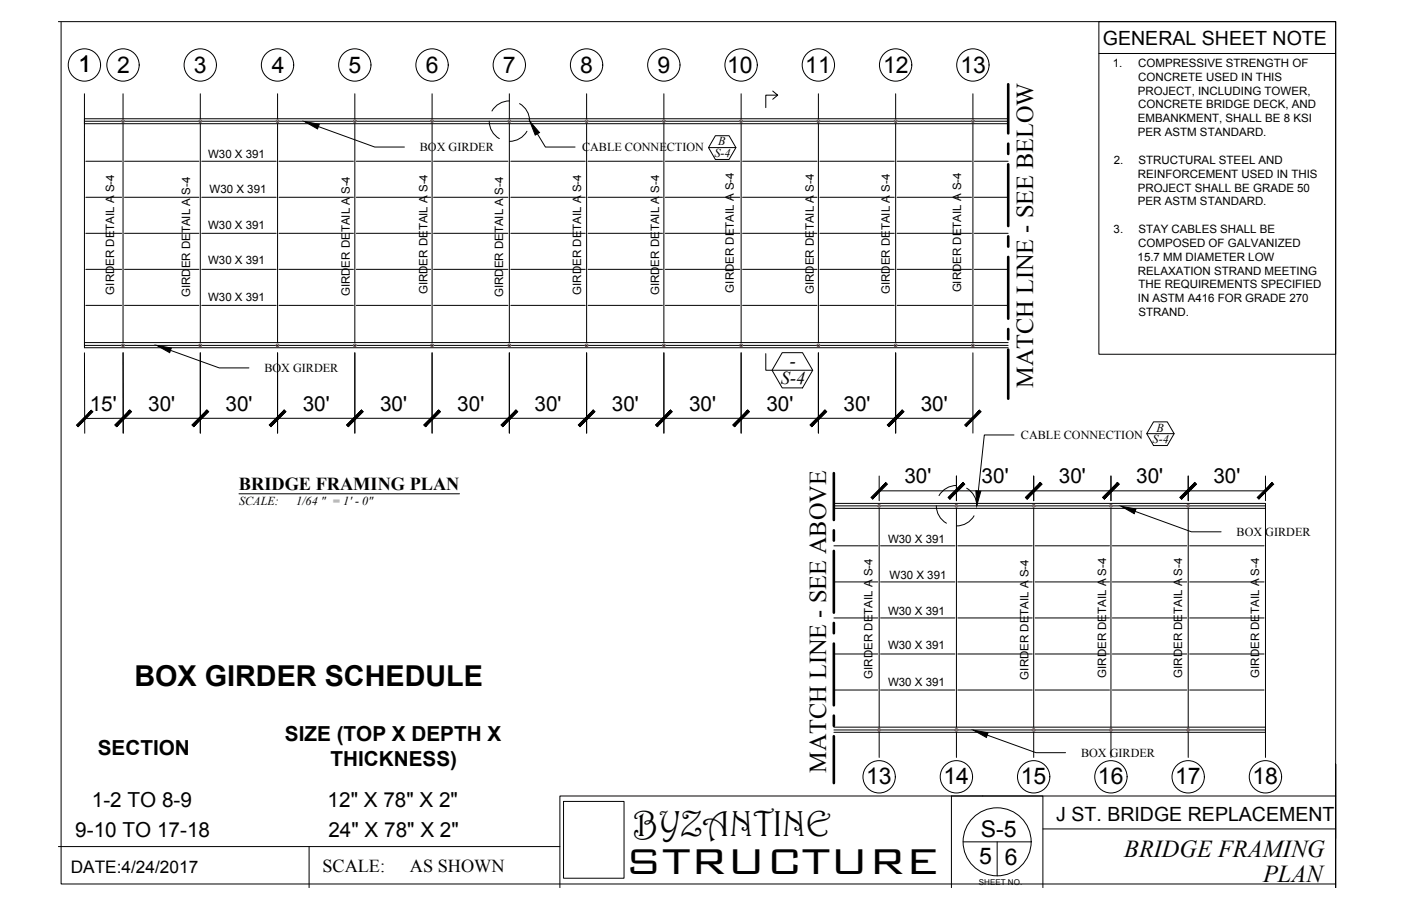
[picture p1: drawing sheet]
<svg xmlns="http://www.w3.org/2000/svg" width="432mm" height="279mm" viewBox="0 0 432 279" stroke-linecap="round" stroke-linejoin="round" font-family="sans-serif">
<!-- layer: 0 -->
<g fill="none" stroke="#000" stroke-width=".31">
<path d="M18 6.7h393.7v267.1v-38.1v22.8M18.8 6.9v265.7h392.9M338.7 6.7h73v102.5h-73zM338.7 16.5h73M26 36.6v1.6l284.7-.1M26 28.9v7.7M26 37.4h284.7M37.9 28.9v7.7M37.9 38.1v67.5M61.7 28.9v7.7M61.7 38.1v67.5M85.5 28.9v7.7"/>
<path d="M85.5 38.1v67.5M98.1 39l17.4 6.3h9.1M109.4 28.9v7.7M109.4 38.1v67.5M133.2 28.9v7.7M133.2 38.1v67.5M150.8 37.4a6.2 6.2 0 0 0 3.1 5.4M157 28.9v7.7M157 38.1v67.5M157 31.1a6.2 6.2 0 0 0-5.4 3.1M160.1 32a6.2 6.2 0 0 1 3.2 5.4M180.8 28.9v7.7"/>
<path d="M180.8 38.1v67.5M204.6 28.9v7.7M204.6 38.1v67.5M228.4 28.9v7.7M228.4 38.1v67.5M238.2 28.1l1.5 1.2h-3.7v3.9M239.7 29.3l-1.5 1.3M252.2 28.9v7.7M252.2 38.1v67.5M276 28.9v7.7M276 38.1v67.5M299.9 28.9v7.7"/>
<path d="M299.9 38.1v67.5M310.7 36.6h-284.7v70.6h284.7M26.5 49.7h11M38.4 49.7h22.9M62.2 49.7h22.9M86 49.7h22.9M109.8 49.7h23M133.6 49.7h23M157.4 49.7h23M162.4 40.5a6.2 6.2 0 0 1-5.4 3.1M165.6 41.3l2.5 4h9.1M181.2 49.7h23"/>
<path d="M205.1 49.7h22.9M218.4 45.5h8.4M220.5 41.9h4.2l2.1 3.6-2.1 3.7h-4.2l-2.1-3.7zM228.9 49.7h22.9M252.7 49.7h22.9M276.5 49.7h22.9M300.3 49.7h10.4M26.5 60.8h11M26.5 72h11M38.4 60.8h22.9M38.4 72h22.9M62.2 60.8h22.9"/>
<path d="M62.2 72h22.9M86 60.8h22.9M86 72h22.9M109.8 60.8h23M109.8 72h23M133.6 60.8h23M133.6 72h23M157.4 60.8h23M157.4 72h23M181.2 60.8h23M181.2 72h23M205.1 60.8h22.9"/>
<path d="M205.1 72h22.9M228.9 60.8h22.9M228.9 72h22.9M252.7 60.8h22.9M252.7 72h22.9M276.5 60.8h22.9M276.5 72h22.9M300.3 60.8h10.4M300.3 72h10.4M26.5 83.1h11M26.5 94.2h11M38.4 83.1h22.9"/>
<path d="M38.4 94.2h22.9M62.2 83.1h22.9M62.2 94.2h22.9M86 83.1h22.9M86 94.2h22.9M109.8 83.1h23M109.8 94.2h23M133.6 83.1h23M133.6 94.2h23M157.4 83.1h23M157.4 94.2h23M181.2 83.1h23"/>
<path d="M181.2 94.2h23M205.1 83.1h22.9M205.1 94.2h22.9M228.9 83.1h22.9M228.9 94.2h22.9M252.7 83.1h22.9M252.7 94.2h22.9M276.5 83.1h22.9M276.5 94.2h22.9M300.3 83.1h10.4M300.3 94.2h10.4M26 105.6h284.7"/>
<path d="M26 106.5h284.7M26 108.8l.1 24.8M52.5 108l15.1 5.5h9.1M61.7 108.8v24.8M85.5 108.8v24.8M109.4 108.8v24.8M133.2 108.8v24.8M157 108.8v24.8M180.8 108.8v24.8M204.6 108.8v24.8M228.4 108.8v24.8M236 109.1v5.1h14.5"/>
<path d="M241.1 108.8h6.2l3.2 5.4-3.2 5.4h-6.2l-3.2-5.4zM252.2 108.8v24.8M276 108.8v24.8M299.9 108.8v24.8M37.9 133.6v-24.8l.1 24.8M299.9 129h-273.8M312.5 134.1h-9.1l-1.9 17.3M353.4 133.7h8.5M355.5 130.1h4.3l2.1 3.6-2.1 3.7h-4.3l-2.1-3.7zM73.7 152.3h67.9M257 156.8h133v67.4h-133M257 155.2h133v1.6"/>
<path d="M257 156h133M271 146.8v7.6M271 156.8v67.4M271 151.4h119M288.6 156a6.2 6.2 0 0 0 3.1 5.4M294.8 146.8v7.6M294.8 156.8v67.4M294.8 149.7a6.2 6.2 0 0 0-5.4 3.1M297.9 150.6a6.2 6.2 0 0 1 3.1 5.4M300.2 159.1a6.2 6.2 0 0 1-5.4 3.1M318.6 146.8v7.6M318.6 156.8v67.4"/>
<path d="M342.4 146.8v7.6M342.4 156.8v67.4M349.9 157.7l17.3 6.3h9.2M366.2 146.8v7.6M366.2 156.8v67.4M390 146.8v7.6M257 168.3h13.5M257 179.5h13.5M271.4 168.3h22.9M271.4 179.5h22.9M295.2 168.3h22.9M295.2 179.5h22.9"/>
<path d="M319 168.3h23M319 179.5h23M342.8 168.3h23M342.8 179.5h23M366.6 168.3h23M366.6 179.5h23M257 190.6h13.5M271.4 190.6h22.9M295.2 190.6h22.9M319 190.6h23M342.8 190.6h23M366.6 190.6h23"/>
<path d="M257 212.8h13.5M257 201.7h13.5M271.4 212.8h22.9M271.4 201.7h22.9M295.2 212.8h22.9M295.2 201.7h22.9M319 212.8h23M319 201.7h23M342.8 212.8h23M342.8 201.7h23M366.6 212.8h23M366.6 201.7h23"/>
<path d="M257 225.1h133M271 225.9v7.7M294.8 225.9v7.7M304.3 226.7l15 5.4h9.1M318.6 225.9v7.7M342.4 225.9v7.7M366.2 225.9v7.7M390 224.2v1.6h-133M390 224.4v9.2M173.7 247.1h18.6v23.7h-18.6zM296.8 259.6h21M307.3 259.6v10.5"/>
<path d="M321.4 255.6h90.3M411.7 245.5h-239.1v28.3M18 261.1h154.6M95.3 261.1v12.7M293.2 273.8v-28.3h28.2v28.3"/>
<circle cx="26" cy="20" r="5"/>
<circle cx="37.9" cy="20" r="5"/>
<circle cx="61.7" cy="20" r="5"/>
<circle cx="85.5" cy="20" r="5"/>
<circle cx="109.3" cy="20" r="5"/>
<circle cx="133.2" cy="20" r="5"/>
<circle cx="157" cy="20" r="5"/>
<circle cx="180.8" cy="20" r="5"/>
<circle cx="204.6" cy="20" r="5"/>
<circle cx="228.4" cy="20" r="5"/>
<circle cx="252.2" cy="20" r="5"/>
<circle cx="276" cy="20" r="5"/>
<circle cx="299.8" cy="20" r="5"/>
<circle cx="271" cy="239.6" r="5"/>
<circle cx="294.8" cy="239.6" r="5"/>
<circle cx="318.6" cy="239.6" r="5"/>
<circle cx="342.4" cy="239.6" r="5"/>
<circle cx="366.2" cy="239.6" r="5"/>
<circle cx="390" cy="239.6" r="5"/>
<circle cx="307.3" cy="259.6" r="10.5"/>
</g>
<g fill="none" stroke="#cd2027" stroke-width=".31">
<circle cx="37.9" cy="37.4" r=".43"/>
<circle cx="61.7" cy="37.4" r=".43"/>
<circle cx="85.5" cy="37.4" r=".43"/>
<circle cx="109.4" cy="37.4" r=".43"/>
<circle cx="133.2" cy="37.4" r=".43"/>
<circle cx="157" cy="37.4" r=".43"/>
<circle cx="180.8" cy="37.4" r=".43"/>
<circle cx="204.6" cy="37.4" r=".43"/>
<circle cx="228.4" cy="37.4" r=".43"/>
<circle cx="252.2" cy="37.4" r=".43"/>
<circle cx="276" cy="37.4" r=".43"/>
<circle cx="299.9" cy="37.4" r=".43"/>
<circle cx="37.9" cy="106.5" r=".43"/>
<circle cx="61.7" cy="106.5" r=".43"/>
<circle cx="85.5" cy="106.5" r=".43"/>
<circle cx="109.4" cy="106.5" r=".43"/>
<circle cx="133.2" cy="106.5" r=".43"/>
<circle cx="157" cy="106.5" r=".43"/>
<circle cx="180.8" cy="106.5" r=".43"/>
<circle cx="204.6" cy="106.5" r=".43"/>
<circle cx="228.4" cy="106.5" r=".43"/>
<circle cx="252.2" cy="106.5" r=".43"/>
<circle cx="276" cy="106.5" r=".43"/>
<circle cx="299.9" cy="106.5" r=".43"/>
<circle cx="271" cy="156" r=".43"/>
<circle cx="294.8" cy="156" r=".43"/>
<circle cx="318.6" cy="156" r=".43"/>
<circle cx="342.4" cy="156" r=".43"/>
<circle cx="366.2" cy="156" r=".43"/>
<circle cx="271" cy="225.1" r=".43"/>
<circle cx="294.8" cy="225.1" r=".43"/>
<circle cx="318.6" cy="225.1" r=".43"/>
<circle cx="342.4" cy="225.1" r=".43"/>
<circle cx="366.2" cy="225.1" r=".43"/>
</g>
<g fill="#000" stroke="#000" stroke-width=".31">
<path d="M93.8 37.5l4.6 .8-.5 1.5zM163.3 37.4l3 3.5-1.3 .8zM48.3 106.5l4.5 .8-.5 1.5zM300.8 151.3l1.5 .2-1.3 4.5zM345.6 156.1l4.5 .9-.5 1.4zM300 225.2l4.5 .8-.5 1.4z"/>
<path d="M28.1 126.5l-4 5.1 4.5-4.6zM28.1 126.5l-4 5.1-.5-.5z"/>
<path d="M40 126.5l-4.5 4.5 .5 .5zM40 126.5l.5 .5-4.5 4.5z"/>
<path d="M40 126.5l-4.1 5 4.6-4.5zM35.4 131l4.6-4.5-4.1 5z"/>
<path d="M59.2 131l.5 .5 4.1-5zM63.8 126.5l.5 .5-4.6 4.5z"/>
<path d="M63.8 126.5l-4.1 5 4.6-4.5zM59.2 131l4.6-4.5-4.1 5z"/>
<path d="M83 131l.5 .5 4.1-5zM87.6 126.5l.5 .5-4.6 4.5z"/>
<path d="M87.6 126.5l-4.1 5 4.6-4.5zM83 131l4.6-4.5-4.1 5z"/>
<path d="M106.8 131l.5 .5 4.1-5zM111.4 126.5l.5 .5-4.6 4.5z"/>
<path d="M111.4 126.5l-4.1 5 4.6-4.5zM106.8 131l4.6-4.5-4.1 5z"/>
<path d="M130.7 131l.4 .5 4.1-5zM135.2 126.5l.5 .5-4.6 4.5z"/>
<path d="M135.2 126.5l-4.1 5 4.6-4.5zM130.7 131l4.5-4.5-4.1 5z"/>
<path d="M154.5 131l.5 .5 4-5zM159 126.5l.5 .5-4.5 4.5z"/>
<path d="M159 126.5l-4 5 4.5-4.5zM159 126.5l-4 5-.5-.5z"/>
<path d="M178.3 131l.4 .5 4.2-5zM182.9 126.5l.4 .5-4.6 4.5z"/>
<path d="M182.9 126.5l-4.1 5 4.5-4.5zM182.9 126.5l-4.1 5-.5-.5z"/>
<path d="M202.1 131l.5 .5 4.1-5zM206.7 126.5l.4 .5-4.5 4.5z"/>
<path d="M206.7 126.5l-4.1 5 4.6-4.5zM206.7 126.5l-4.1 5-.5-.5z"/>
<path d="M225.9 131l.5 .5 4.1-5zM230.5 126.5l.4 .5-4.5 4.5z"/>
<path d="M230.5 126.5l-4.1 5 4.5-4.5zM230.5 126.5l-4.1 5-.5-.5z"/>
<path d="M249.7 131l.5 .5 4.1-5zM254.3 126.5l.5 .5-4.6 4.5z"/>
<path d="M254.3 126.5l-4.1 5 4.6-4.5zM254.3 126.5l-4.1 5-.5-.5z"/>
<path d="M278.1 126.5l-4.6 4.5 .5 .5zM278.1 126.5l.5 .5-4.6 4.5z"/>
<path d="M278.1 126.5l-4.1 5 4.6-4.5zM278.1 126.5l-4.1 5-.5-.5z"/>
<path d="M301.9 126.5l-4.6 4.5 .5 .5zM301.9 126.5l.5 .5-4.6 4.5z"/>
<path d="M273 148.8l-4.1 5.1 4.6-4.6zM268.4 153.4l4.6-4.6-4.1 5.1z"/>
<path d="M292.3 153.4l.4 .5 4.1-5.1zM296.8 148.8l.5 .5-4.6 4.6z"/>
<path d="M296.8 148.8l-4.1 5.1 4.6-4.6zM292.3 153.4l4.5-4.6-4.1 5.1z"/>
<path d="M316.1 153.4l.4 .5 4.1-5.1zM320.6 148.8l.5 .5-4.6 4.6z"/>
<path d="M320.6 148.8l-4.1 5.1 4.6-4.6zM316.1 153.4l4.5-4.6-4.1 5.1z"/>
<path d="M339.9 153.4l.5 .5 4-5.1zM344.4 148.8l.5 .5-4.5 4.6z"/>
<path d="M344.4 148.8l-4 5.1 4.5-4.6zM344.4 148.8l-4 5.1-.5-.5z"/>
<path d="M363.7 153.4l.5 .5 4.1-5.1zM368.3 148.8l.4 .5-4.5 4.6z"/>
<path d="M368.3 148.8l-4.1 5.1 4.5-4.6zM368.3 148.8l-4.1 5.1-.5-.5z"/>
<path d="M387.5 153.4l.5 .5 4.1-5.1zM392.1 148.8l.4 .5-4.5 4.6z"/>
</g>
<g fill="none" stroke="#000" stroke-width=".8">
<path d="M310.7 26v15.1M310.7 44.3v3.2M310.7 50.7v19M310.7 72.9v3.2M310.7 79.2v19.1M310.7 101.5v3.1M310.7 107.8v15.2M257 145.9v14.5M257 163.5v3.2M257 169.9v19M257 192.1v3.2M257 198.5v19"/>
<path d="M257 220.7v3.2M257 227v14.5"/>
</g>
<text font-size="14.8" x="192.7" y="269.5">STRUCTURE</text>
<text font-size="11.1" x="195.2" y="257.7">BYZANTINE</text>
<text font-size="8.9" x="41.4" y="211.4">BOX GIRDER SCHEDULE</text>
<g font-size="7.5">
<text x="318.5" y="119.7" transform="rotate(-90 318.5 119.7)">MATCH LINE - SEE BELOW</text>
<text x="254.6" y="238.4" transform="rotate(-90 254.6 238.4)">MATCH LINE - SEE ABOVE</text>
<text x="346.5" y="264.4">BRIDGE FRAMING</text>
<text x="389.3" y="272.1">PLAN</text>
</g>
<g font-size="7.1">
<text x="24.1" y="22.3">1</text>
<text x="36.1" y="22.4">2</text>
<text x="59.8" y="22.4">3</text>
<text x="83.8" y="22.4">4</text>
<text x="107.4" y="22.4">5</text>
<text x="131.2" y="22.4">6</text>
<text x="155" y="22.4">7</text>
<text x="178.9" y="22.4">8</text>
<text x="202.7" y="22.4">9</text>
<text x="224.1" y="22.4">10</text>
<text x="248.2" y="22.4">11</text>
<text x="272.2" y="22.4">12</text>
<text x="296" y="22.4">13</text>
<text x="267" y="241.9">13</text>
<text x="290.8" y="241.9">14</text>
<text x="314.6" y="241.9">15</text>
<text x="338.4" y="241.9">16</text>
<text x="362.2" y="241.9">17</text>
<text x="386" y="241.9">18</text>
<text x="302.3" y="258">S-5</text>
<text x="301.8" y="266.6">5</text>
<text x="309.7" y="266.6">6</text>
</g>
<g font-size="6.4">
<text x="27.7" y="126.6">15'</text>
<text x="45.7" y="126.6">30'</text>
<text x="69.5" y="126.6">30'</text>
<text x="93.3" y="126.6">30'</text>
<text x="117.1" y="126.6">30'</text>
<text x="140.9" y="126.6">30'</text>
<text x="164.8" y="126.6">30'</text>
<text x="188.6" y="126.6">30'</text>
<text x="212.4" y="126.6">30'</text>
<text x="236.2" y="126.6">30'</text>
<text x="260" y="126.6">30'</text>
<text x="283.8" y="126.6">30'</text>
<text x="278.7" y="149">30'</text>
<text x="302.5" y="149">30'</text>
<text x="326.4" y="149">30'</text>
<text x="350.2" y="149">30'</text>
<text x="374" y="149">30'</text>
<text x="30.1" y="232.9">SECTION</text>
<text x="87.8" y="228.4">SIZE (TOP X DEPTH X</text>
<text x="101.8" y="236.1">THICKNESS)</text>
<text x="28.3" y="249">1-2 TO 8-9</text>
<text x="101" y="248.9">12&quot; X 78&quot; X 2&quot;</text>
<text x="23.2" y="258.1">9-10 TO 17-18</text>
<text x="101.2" y="258">24&quot; X 78&quot; X 2&quot;</text>
</g>
<g font-size="6">
<text x="339.9" y="14">GENERAL SHEET NOTE</text>
<text x="325.5" y="253.3">J ST. BRIDGE REPLACEMENT</text>
</g>
<g font-size="5.6">
<text x="243.4" y="113.2">-</text>
<text x="240.7" y="118.5">S-4</text>
<text x="73.7" y="151.1">BRIDGE FRAMING PLAN</text>
<text x="99.3" y="268.9">SCALE:</text>
<text x="126.3" y="268.9">AS SHOWN</text>
</g>
<text font-size="5.3" x="21.8" y="269.4">DATE:4/24/2017</text>
<g font-size="3.8">
<text x="129.4" y="46.6">BOX GIRDER</text>
<text x="179.4" y="46.6">CABLE CONNECTION</text>
<text x="221.4" y="44.8">B</text>
<text x="220.2" y="48.3">S-4</text>
<text x="81.5" y="114.7">BOX GIRDER</text>
<text x="314.7" y="135.4">CABLE CONNECTION</text>
<text x="355.3" y="136.5">S-4</text>
<text x="356.4" y="133.1">B</text>
<text x="73.7" y="155.8">SCALE:</text>
<text x="91.3" y="155.8">1/64 &quot; = 1' - 0&quot;</text>
<text x="381.1" y="165.3">BOX GIRDER</text>
<text x="333.2" y="233.3">BOX GIRDER</text>
</g>
<g font-size="3.5">
<text x="343" y="20.6">1.</text>
<text x="350.8" y="20.6">COMPRESSIVE STRENGTH OF</text>
<text x="350.7" y="29.2">PROJECT, INCLUDING TOWER,</text>
<text x="350.8" y="24.9">CONCRETE USED IN THIS</text>
<text x="350.8" y="33.5">CONCRETE BRIDGE DECK, AND</text>
<text x="350.7" y="37.7">EMBANKMENT, SHALL BE 8 KSI</text>
<text x="350.7" y="42">PER ASTM STANDARD.</text>
<text x="64.1" y="48.6">W30 X 391</text>
<text x="343.3" y="50.5">2.</text>
<text x="350.9" y="50.5">STRUCTURAL STEEL AND</text>
<text x="64.6" y="59.6">W30 X 391</text>
<text x="350.7" y="54.8">REINFORCEMENT USED IN THIS</text>
<text x="350.7" y="59.1">PROJECT SHALL BE GRADE 50</text>
<text x="350.7" y="63.3">PER ASTM STANDARD.</text>
<text x="64.1" y="70.8">W30 X 391</text>
<text x="343.2" y="71.8">3.</text>
<text x="350.9" y="71.8">STAY CABLES SHALL BE</text>
<text x="350.8" y="76.1">COMPOSED OF GALVANIZED</text>
<text x="64.1" y="81.3">W30 X 391</text>
<text x="350.6" y="80.4">15.7 MM DIAMETER LOW</text>
<text x="350.7" y="84.7">RELAXATION STRAND MEETING</text>
<text x="350.9" y="88.9">THE REQUIREMENTS SPECIFIED</text>
<text x="35.2" y="90.9" transform="rotate(-90 35.2 90.9)">GIRDER DETAIL A S-4</text>
<text x="58.6" y="91.7" transform="rotate(-90 58.6 91.7)">GIRDER DETAIL A S-4</text>
<text x="64.1" y="92.8">W30 X 391</text>
<text x="107.8" y="91.4" transform="rotate(-90 107.8 91.4)">GIRDER DETAIL A S-4</text>
<text x="131.7" y="90.8" transform="rotate(-90 131.7 90.8)">GIRDER DETAIL A S-4</text>
<text x="155" y="91.7" transform="rotate(-90 155 91.7)">GIRDER DETAIL A S-4</text>
<text x="179.1" y="90.9" transform="rotate(-90 179.1 90.9)">GIRDER DETAIL A S-4</text>
<text x="203.1" y="91.1" transform="rotate(-90 203.1 91.1)">GIRDER DETAIL A S-4</text>
<text x="226.2" y="90.2" transform="rotate(-90 226.2 90.2)">GIRDER DETAIL A S-4</text>
<text x="250.9" y="90.7" transform="rotate(-90 250.9 90.7)">GIRDER DETAIL A S-4</text>
<text x="274.3" y="90.7" transform="rotate(-90 274.3 90.7)">GIRDER DETAIL A S-4</text>
<text x="296.2" y="90.2" transform="rotate(-90 296.2 90.2)">GIRDER DETAIL A S-4</text>
<text x="350.7" y="93.2">IN ASTM A416 FOR GRADE 270</text>
<text x="350.9" y="97.5">STRAND.</text>
<text x="273.7" y="167.5">W30 X 391</text>
<text x="274.2" y="178.5">W30 X 391</text>
<text x="273.7" y="189.6">W30 X 391</text>
<text x="273.7" y="200.1">W30 X 391</text>
<text x="269" y="209.3" transform="rotate(-90 269 209.3)">GIRDER DETAIL A S-4</text>
<text x="316.9" y="209.6" transform="rotate(-90 316.9 209.6)">GIRDER DETAIL A S-4</text>
<text x="340.9" y="209" transform="rotate(-90 340.9 209)">GIRDER DETAIL A S-4</text>
<text x="364.4" y="209" transform="rotate(-90 364.4 209)">GIRDER DETAIL A S-4</text>
<text x="388.1" y="209" transform="rotate(-90 388.1 209)">GIRDER DETAIL A S-4</text>
<text x="273.7" y="211.7">W30 X 391</text>
</g>
<text font-size="2.5" x="301.7" y="272.8">SHEET NO.</text>
</svg>
